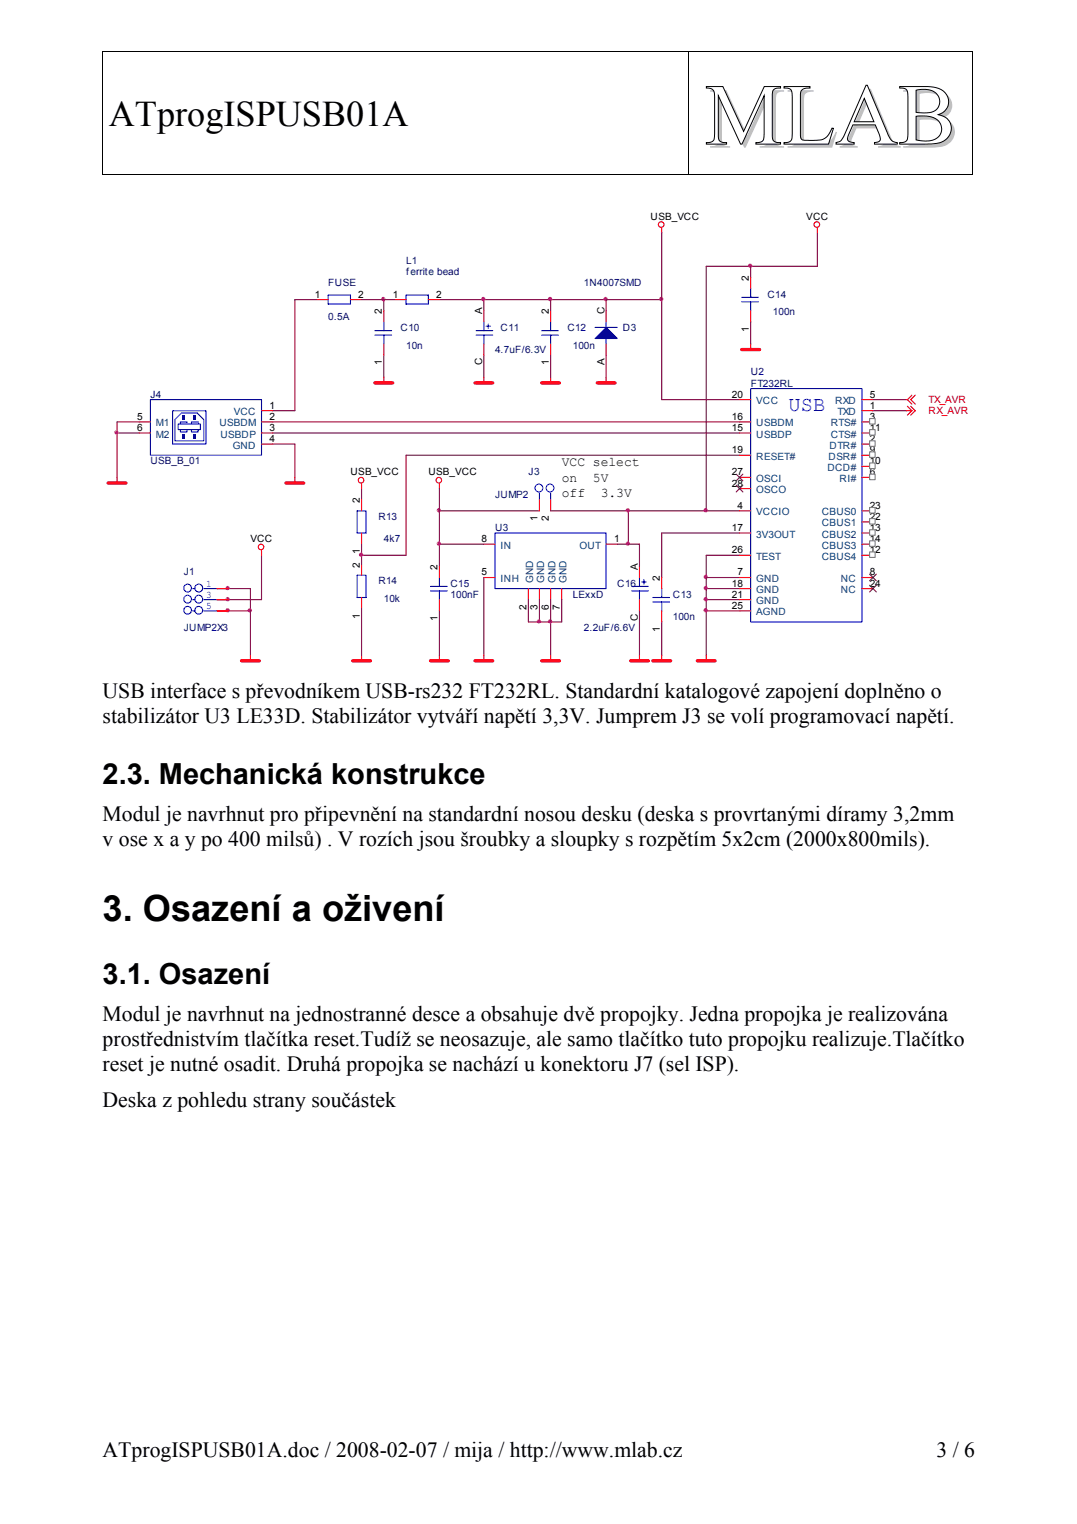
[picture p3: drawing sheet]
<svg xmlns="http://www.w3.org/2000/svg" width="210mm" height="297mm" viewBox="0 0 210 297" stroke-linecap="round" stroke-linejoin="round" font-family="sans-serif">
<g fill="#fff" stroke="#000" stroke-width=".19">
<path d="M137.7 16.9h3.2l4 8.7 4-8.7h3.2v.3a1.17 1.17 0 0 0-1.6 1.2v8.2a1.16 1.16 0 0 0 1.6 1.2v.3h-4.8v-.3a1.2 1.2 0 0 0 1.6-1.4v-7.8l-4.3 9.5h-.3l-4.3-9.5v8a1.02 1.02 0 0 0 1.2 1.2h.4v.3h-3.9v-.3a1.2 1.2 0 0 0 1.6-1.4v-7.6a1.32 1.32 0 0 0-1.6-1.6z" fill-rule="evenodd"/>
<path d="M152.8 16.9h5.1v.3a1.36 1.36 0 0 0-1.9 1.2v8a.77 .77 0 0 0 .8 .9h2a2.77 2.77 0 0 0 3.1-1.8l.3-.5h.2l-.9 3.1h-8.7v-.3a1.32 1.32 0 0 0 1.6-1.7v-7.5a1.2 1.2 0 0 0-1.6-1.4z" fill-rule="evenodd"/>
<path d="M168.8 16.6h.2l4 9.3a2.25 2.25 0 0 0 1.9 1.9v.3h-4.5v-.3a.85 .85 0 0 0 1.2-.9l-1-2.6h-4.4l-.7 1.8a1.01 1.01 0 0 0-.1 1.4l1.1 .3v.3h-3.6v-.3a2.38 2.38 0 0 0 1.9-2zM168.4 19.2l-1.9 4.5h3.8z" fill-rule="evenodd"/>
<path d="M175.3 16.9h5.5a4 4 0 0 1 3.9 2 2.59 2.59 0 0 1-1.8 3.5 2.77 2.77 0 0 1 2.5 2.7 2.77 2.77 0 0 1-2.5 2.8l-1.4 .2h-6.2v-.3a1.19 1.19 0 0 0 1.6-1.3l.1-7.6a1.27 1.27 0 0 0-1.3-1.7h-.4zM178.5 17.6v4.3a5.6 5.6 0 0 0 3.9-.5 2.31 2.31 0 0 0 .5-2.5 2.31 2.31 0 0 0-2.2-1.4l-1.1-.1zM178.5 22.7v4.6a4.6 4.6 0 0 0 4.4-.7 2.39 2.39 0 0 0 .4-2.5 2.39 2.39 0 0 0-2.2-1.4z" fill-rule="evenodd"/>
</g>
<path d="M19.9 10h.2v.2h-.2zM189.4 10h.2v.2h-.2zM189.4 33.9h.2v.2h-.2z" fill="#000"/>
<path d="M19.9 10.1h169.7M20 10.2v23.9M134.3 10.2v23.9M189.5 10.2v23.9M19.9 34h114.3M134.4 34h55" fill="none" stroke="#000" stroke-width=".19"/>
<g fill="none" stroke="#800040" stroke-width=".22">
<path d="M57.5 58.4v21.7h-4.4M70.5 58.4h4.3v2.2M85.6 58.4h43.4M94.3 58.4v2.2M107.3 58.4v2.2M118.1 58.4v2.2M146.3 51.9v2.2M159.3 45.4v6.5h-21.7v47.7M74.8 69.2v4.4M94.3 69.2v4.4M107.3 69.2v4.4M118.1 69.2v4.4"/>
<path d="M129 77.9h15.1M146.3 62.7v4.4M170.1 77.9h6.5M22.8 84.4h4.3M27.1 82.2h-4.3v10.8M53.1 84.4h91M53.1 82.2h91M53.1 86.6h4.4v6.4M70.5 95.2v2.2M105.1 99.6h-19.5v10.8M107.3 99.6h36.8M122.5 99.6v6.5h-2.2"/>
<path d="M144.1 88.7h-65v19.5h-8.6M170.1 80.1h6.5M44.5 114.7h4.3v4.4h-4.3M51 108.2v8.7h-6.5M70.5 106.1v3.9M85.6 119.1v8.6M85.6 106.1h8.7M94.3 112.6v15.1M107.3 116.9v10.8M109.5 116.9v4.3h-2.2M124.6 119.1v8.6M137.6 114.7h6.5"/>
<path d="M137.6 119.1h6.5M144.1 103.9h-15.1v8.7M144.1 108.2h-6.5v4.4h6.5M144.1 116.9h-6.5v10.8M129 121.2v6.5"/>
</g>
<g fill="none" stroke="#f00" stroke-width=".22">
<path d="M61.8 58.4h2.2M68.3 58.4h2.2M77 58.4h2.1M83.5 58.4h2.1M129 44.5v.9M159.3 44.5v.9M74.8 60.6v2.1M74.8 67.1v2.1M74.8 73.6v1M94.3 60.6v2.1M94.3 67.1v2.1M94.3 73.6v1"/>
<path d="M107.3 60.6v2.1M107.3 67.1v2.1M107.3 73.6v1M118.1 60.6v2.1M118.1 67.1v2.1M118.1 73.6v1M146.3 67.1v1M22.8 93v1.1M57.5 93v1.1M70.5 94.4v.8M70.5 97.4v2.2M85.6 94.4v.8"/>
<path d="M105.1 97.4v2.2M107.3 97.4v2.2M42.3 114.7h2.2M42.3 116.9h2.2M42.3 119.1h2.2M70.5 103.9v2.2M70.5 110v2.1M70.5 116.5v2.1M85.6 110.4v2.2M85.6 116.9v2.2M94.3 106.1h2.2M94.3 112.6h2.2"/>
<path d="M103 114.7v2.2M105.1 114.7v2.2M107.3 114.7v2.2M109.5 114.7v2.2M118.1 106.1h2.2M124.6 110.4v2.2M124.6 116.9v2.2M129 112.6v2.1M129 119.1v2.1M70.5 127.7v1.1M85.6 127.7v1.1M94.3 127.7v1.1"/>
<path d="M107.3 127.7v1.1M129 127.7v1.1M137.6 127.7v1.1"/>
<circle cx="128.9" cy="43.8" r=".54"/>
<circle cx="159.2" cy="43.8" r=".54"/>
<circle cx="70.4" cy="93.6" r=".55"/>
<circle cx="85.5" cy="93.6" r=".54"/>
</g>
<g fill="none" stroke="#00f" stroke-width=".22">
<path d="M64 57.5h4.3v1.8h-4.3zM79.1 57.5h4.4v1.8h-4.4zM73.1 65.3h3.2M73.1 64.5h3.2M74.8 62.7v1.8M74.8 65.3v1.8M92.8 65.3h3.2M92.8 64.5h3.2M94.3 62.7v1.8M94.3 65.3v1.8M94.7 63.6h.9M95.2 63.2v.8"/>
<path d="M105.6 65.3h3.2M105.6 64.5h3.2M107.3 62.7v1.8M107.3 65.3v1.8M116 63.8h4.3M118.1 62.7v1.1M118.1 66v1.1M34.7 82.7h4.4v1h-4.4zM37.3 83.7v.5h1.3v-.5M69.6 99.6h1.7v4.3h-1.7zM105.1 96.1v1.3M107.3 96.1v1.3"/>
<path d="M37.5 114.7h.5M37.5 116.9h.5M37.5 119.1h.5M39.7 114.7h2.6M39.7 116.9h2.6M39.7 119.1h2.6M69.6 112.1h1.7v4.4h-1.7zM83.9 114.3h3.3M83.9 115.2h3.3M85.6 112.6v1.7M85.6 115.2v1.7M96.5 103.9h21.6v10.8h-21.6z"/>
<path d="M123.1 114.3h3.3M123.1 115.2h3.3M124.6 112.6v1.7M124.6 115.2v1.7M125.1 113.4h.8M125.5 113v.9M127.2 116.5h3.3M127.2 117.3h3.3M129 114.7v1.8M129 117.3v1.8"/>
<circle cx="105" cy="95.1" r=".76"/>
<circle cx="107.2" cy="95.1" r=".75"/>
<circle cx="36.6" cy="114.6" r=".76"/>
<circle cx="36.6" cy="116.8" r=".75"/>
<circle cx="36.6" cy="118.9" r=".75"/>
<circle cx="38.7" cy="114.6" r=".76"/>
<circle cx="38.7" cy="116.8" r=".76"/>
<circle cx="38.7" cy="118.9" r=".76"/>
</g>
<g fill="#f0f" stroke="#f0f" stroke-width=".22">
<circle cx="44.4" cy="114.6" r=".32"/>
<circle cx="107.2" cy="121.1" r=".32"/>
<circle cx="137.5" cy="99.4" r=".33"/>
<circle cx="48.7" cy="118.9" r=".33"/>
<circle cx="74.7" cy="58.3" r=".32"/>
<circle cx="118" cy="58.3" r=".33"/>
<circle cx="85.5" cy="99.5" r=".32"/>
<circle cx="44.4" cy="116.8" r=".32"/>
<circle cx="44.4" cy="118.9" r=".32"/>
<circle cx="94.2" cy="58.3" r=".33"/>
<circle cx="107.2" cy="58.3" r=".33"/>
<circle cx="137.5" cy="112.4" r=".33"/>
<circle cx="85.5" cy="105.9" r=".32"/>
<circle cx="122.4" cy="105.9" r=".32"/>
<circle cx="137.5" cy="118.9" r=".33"/>
<circle cx="122.4" cy="99.5" r=".32"/>
<circle cx="22.7" cy="84.3" r=".32"/>
<circle cx="70.4" cy="108.1" r=".33"/>
<circle cx="146.2" cy="51.8" r=".32"/>
</g>
<g fill="none" stroke="#f00" stroke-width=".65">
<path d="M73.1 74.6h3.4M92.6 74.6h3.4M105.6 74.6h3.4M116.4 74.6h3.5M144.6 68.1h3.4M21.1 94.1h3.4M55.7 94.1h3.5M68.7 128.8h3.5M83.9 128.8h3.5M92.6 128.8h3.4M105.6 128.8h3.4M127.2 128.8h3.5"/>
<path d="M135.9 128.8h3.5"/>
</g>
<path d="M116 66l2.1-2.2 2.2 2.2z" fill-rule="evenodd" fill="#00f" stroke="#00f" stroke-width=".22"/>
<g fill="#00f">
<path d="M37.8 80.9h.4v.9h-.4z"/>
<path d="M35.6 80.9h.4v.9h-.4z"/>
<path d="M35.6 84.6h.4v.9h-.4z"/>
<path d="M37.8 84.6h.4v.9h-.4z"/>
</g>
<path d="M144.6 58.8h3.2M144.6 58h3.2M146.3 56.2v1.8M146.3 58.8v1.8M29.3 77.9h21.7v10.8h-21.7zM146.3 75.7h21.7v45.5h-21.7zM33.6 80.1h6.5v6.5h-6.5zM35.2 83.7v.5h1.2v-.5M35.2 82.7v-.5h1.2v.5M35.4 80.5h3l1.3 1.3v4.1h-5.6v-4.1zM37.3 82.7v-.5h1.3v.5" fill="none" stroke="#00f" stroke-width=".22"/>
<g fill="none" stroke="#f00" stroke-width=".22">
<path d="M146.3 54.1v2.1M144.1 77.9h2.2M146.3 60.6v2.1M168 77.9h2.1M176.8 79.2l.9 .9M177.5 79.2l.9 .9-.9 .8M27.1 82.2h2.2M27.1 84.4h2.2M51 80.1h2.1M51 82.2h2.1M51 84.4h2.1M51 86.6h2.1"/>
<path d="M144.1 82.2h2.2M144.1 84.4h2.2M144.1 99.6h2.2M144.1 88.7h2.2M144.1 93h2.2M144.1 95.2h2.2M168 80.1h2.1M168 82.2h2.1M168 84.4h2.1M168 86.6h2.1M168 99.6h2.1M168 88.7h2.1"/>
<path d="M168 93h2.1M168 90.9h2.1M176.6 80.1h1.1M177.7 80.1l-.9 .8M144.1 103.9h2.2M144.1 119.1h2.2M144.1 112.6h2.2M144.1 114.7h2.2M144.1 116.9h2.2M144.1 108.2h2.2M168 103.9h2.1M168 112.6h2.1"/>
<path d="M168 114.7h2.1M168 108.2h2.1M168 101.7h2.1M168 106.1h2.1M124.6 127.7v1.1"/>
</g>
<path d="M74.8 58.4h2.2M129 58.4v19.5M85.6 95.2v4.4M48.8 119.1v8.6M70.5 118.6v9.1M103 116.9v4.3M105.1 116.9v4.3M122.5 106.1h2.1v4.3M137.6 112.6v4.3" fill="none" stroke="#800040" stroke-width=".22"/>
<path d="M122.9 128.8h3.5" fill="none" stroke="#f00" stroke-width=".65"/>
<g fill="#f0f" stroke="#f0f" stroke-width=".22">
<circle cx="128.9" cy="58.3" r=".32"/>
<circle cx="137.5" cy="114.6" r=".32"/>
<circle cx="137.5" cy="116.8" r=".33"/>
</g>
<g fill="#fff" stroke="#808080" stroke-width=".22">
<path d="M169.5 103.3h1.1v1h-1.1z" fill-rule="evenodd"/>
<path d="M169.5 101.1h1.1v1.1h-1.1z" fill-rule="evenodd"/>
<path d="M169.5 98.9h1.1v1.1h-1.1z" fill-rule="evenodd"/>
<path d="M169.5 92.4h1.1v1.1h-1.1z" fill-rule="evenodd"/>
<path d="M169.5 90.2h1.1v1.1h-1.1z" fill-rule="evenodd"/>
<path d="M169.5 85.9h1.1v1.1h-1.1z" fill-rule="evenodd"/>
<path d="M169.5 81.6h1.1v1.1h-1.1z" fill-rule="evenodd"/>
<path d="M169.5 83.7h1.1v1.1h-1.1z" fill-rule="evenodd"/>
<path d="M169.5 88.1h1.1v1.1h-1.1z" fill-rule="evenodd"/>
<path d="M169.5 105.4h1.1v1.1h-1.1z" fill-rule="evenodd"/>
<path d="M169.5 107.6h1.1v1h-1.1z" fill-rule="evenodd"/>
</g>
<path d="M143.5 92.4l1.3 1.3M143.5 94.6l1.3 1.3M144.8 92.4l-1.3 1.3M144.8 94.6l-1.3 1.3M169.5 111.9l1.3 1.3M169.5 114.1l1.3 1.3M170.8 111.9l-1.3 1.3M170.8 114.1l-1.3 1.3" fill="none" stroke="#804000" stroke-width=".22"/>
<path d="M57.5 58.4h4.3M129 45.4v13M103 121.2h4.3" fill="none" stroke="#800040" stroke-width=".22"/>
<circle cx="105" cy="121.1" r=".32" fill="#f0f" stroke="#f0f" stroke-width=".22"/>
<g fill="none" stroke="#f00" stroke-width=".22">
<path d="M176.6 77.9h.2M176.8 77.9l.9 .9M177.7 77l-.9 .9M178.4 77l-.9 .9 .9 .9M51 107.4v.8M48.8 127.7v1.1"/>
<circle cx="50.9" cy="106.6" r=".54"/>
</g>
<path d="M47.1 128.8h3.4" fill="none" stroke="#f00" stroke-width=".65"/>
<path d="M20 218.9h107.8v54.4h-107.8z" fill="#fff"/>
<text font-size="16.9" fill="#c0c0c0" x="138.1" y="28.8">MLAB</text>
<g font-size="7">
<text x="21.2" y="24.6">ATprogISPUSB01A</text>
<text x="20" y="179.4">3. Osazení a oživení</text>
</g>
<g font-size="5.7">
<text x="20" y="152.7">2.3. Mechanická konstrukce</text>
<text x="20" y="191.9">3.1. Osazení</text>
</g>
<g font-size="4.2">
<text x="20" y="136">USB interface s převodníkem USB-rs232 FT232RL. Standardní katalogové zapojení doplněno o</text>
<text x="20" y="140.8">stabilizátor U3 LE33D. Stabilizátor vytváří napětí 3,3V. Jumprem J3 se volí programovací napětí.</text>
<text x="20" y="159.9">Modul je navrhnut pro připevnění na standardní nosou desku (deska s provrtanými díramy 3,2mm</text>
<text x="20" y="164.8">v ose x a y po 400 milsů) . V rozích jsou šroubky a sloupky s rozpětím 5x2cm (2000x800mils).</text>
<text x="20" y="199.1">Modul je navrhnut na jednostranné desce a obsahuje dvě propojky. Jedna propojka je realizována</text>
<text x="20" y="204">prostřednistvím tlačítka reset.Tudíž se neosazuje, ale samo tlačítko tuto propojku realizuje.Tlačítko</text>
<text x="20" y="208.8">reset je nutné osadit. Druhá propojka se nachází u konektoru J7 (sel ISP).</text>
<text x="20" y="215.8">Deska z pohledu strany součástek</text>
<text x="20" y="283.9">ATprogISPUSB01A.doc / 2008-02-07 / mija / http://www.mlab.cz</text>
<text x="182.5" y="283.9">3 / 6</text>
</g>
<text font-size="4.1" fill="#00f" x="153.7" y="80.1">USB</text>
<g font-size="2.6">
<text x="109.5" y="90.8">VCC select</text>
<text x="109.5" y="93.9">on</text>
<text x="115.5" y="93.9">5V</text>
<text x="109.5" y="96.9">off</text>
<text x="117.1" y="96.9">3.3V</text>
</g>
<g font-size="1.9">
<text x="126.8" y="42.8">USB_VCC</text>
<text x="157.1" y="42.8">VCC</text>
<text x="61.4" y="58">1</text>
<text x="69.8" y="58">2</text>
<text x="76.6" y="58">1</text>
<text x="85" y="58">2</text>
<text x="145.9" y="54.7" transform="rotate(-90 145.9 54.7)">2</text>
<text x="74.4" y="61.2" transform="rotate(-90 74.4 61.2)">2</text>
<text x="94" y="61.2" transform="rotate(-90 94 61.2)">A</text>
<text x="107" y="61.2" transform="rotate(-90 107 61.2)">2</text>
<text x="117.8" y="61.2" transform="rotate(-90 117.8 61.2)">C</text>
<text x="145.9" y="64.7" transform="rotate(-90 145.9 64.7)">1</text>
<text x="74.4" y="71.2" transform="rotate(-90 74.4 71.2)">1</text>
<text x="94" y="71.2" transform="rotate(-90 94 71.2)">C</text>
<text x="107" y="71.2" transform="rotate(-90 107 71.2)">1</text>
<text x="117.8" y="71.2" transform="rotate(-90 117.8 71.2)">A</text>
<text x="142.6" y="77.5">20</text>
<text x="169.5" y="77.5">5</text>
<text x="26.7" y="81.8">5</text>
<text x="26.7" y="84">6</text>
<text x="52.5" y="79.7">1</text>
<text x="52.5" y="81.8">2</text>
<text x="52.5" y="84">3</text>
<text x="142.6" y="81.8">16</text>
<text x="142.6" y="84">15</text>
<text x="169.5" y="79.7">1</text>
<text x="169.5" y="81.8">3</text>
<text x="169.5" y="84">11</text>
<text x="52.5" y="86.1">4</text>
<text x="142.6" y="88.3">19</text>
<text x="169.5" y="86.1">2</text>
<text x="169.5" y="88.3">9</text>
<text x="68.3" y="92.7">USB_VCC</text>
<text x="83.5" y="92.7">USB_VCC</text>
<text x="142.6" y="92.7">27</text>
<text x="142.6" y="94.8">28</text>
<text x="169.5" y="92.7">6</text>
<text x="169.5" y="90.5">10</text>
<text x="70.1" y="98" transform="rotate(-90 70.1 98)">2</text>
<text x="104.8" y="101.5" transform="rotate(-90 104.8 101.5)">1</text>
<text x="107" y="101.5" transform="rotate(-90 107 101.5)">2</text>
<text x="143.7" y="99.2">4</text>
<text x="169.5" y="101.3">22</text>
<text x="169.5" y="99.2">23</text>
<text x="48.8" y="105.7">VCC</text>
<text x="93.9" y="105.7">8</text>
<text x="119.7" y="105.7">1</text>
<text x="142.6" y="103.5">17</text>
<text x="142.6" y="107.8">26</text>
<text x="169.5" y="103.5">13</text>
<text x="169.5" y="105.7">14</text>
<text x="169.5" y="107.8">12</text>
<text x="70.1" y="110.6" transform="rotate(-90 70.1 110.6)">2</text>
<text x="70.1" y="108" transform="rotate(-90 70.1 108)">1</text>
<text x="85.3" y="111.1" transform="rotate(-90 85.3 111.1)">2</text>
<text x="93.9" y="112.2">5</text>
<text x="124.3" y="111.1" transform="rotate(-90 124.3 111.1)">A</text>
<text x="128.6" y="113.2" transform="rotate(-90 128.6 113.2)">2</text>
<text x="143.7" y="112.2">7</text>
<text x="169.5" y="112.2">8</text>
<text x="102.6" y="118.9" transform="rotate(-90 102.6 118.9)">2</text>
<text x="104.8" y="118.9" transform="rotate(-90 104.8 118.9)">3</text>
<text x="107" y="118.9" transform="rotate(-90 107 118.9)">6</text>
<text x="109.1" y="118.9" transform="rotate(-90 109.1 118.9)">7</text>
<text x="142.6" y="118.7">25</text>
<text x="142.6" y="114.3">18</text>
<text x="142.6" y="116.5">21</text>
<text x="169.5" y="114.3">24</text>
<text x="70.1" y="120.6" transform="rotate(-90 70.1 120.6)">1</text>
<text x="85.3" y="121" transform="rotate(-90 85.3 121)">1</text>
<text x="124.3" y="121" transform="rotate(-90 124.3 121)">C</text>
<text x="128.6" y="123.2" transform="rotate(-90 128.6 123.2)">1</text>
</g>
<g font-size="1.9" fill="#000080">
<text x="79.1" y="51.5">L1</text>
<text x="79.1" y="53.7">ferrite bead</text>
<text x="64" y="55.8">FUSE</text>
<text x="113.8" y="55.8">1N4007SMD</text>
<text x="149.6" y="58">C14</text>
<text x="64" y="62.3">0.5A</text>
<text x="78.1" y="64.5">C10</text>
<text x="97.6" y="64.5">C11</text>
<text x="110.6" y="64.5">C12</text>
<text x="121.4" y="64.5">D3</text>
<text x="150.6" y="61.5">100n</text>
<text x="79.1" y="68">10n</text>
<text x="96.5" y="68.8">4.7uF/6.3V</text>
<text x="111.7" y="68">100n</text>
<text x="29.3" y="77.5">J4</text>
<text x="146.3" y="73.2">U2</text>
<text x="146.3" y="75.3">FT232RL</text>
<text x="29.3" y="90.5">USB_B_01</text>
<text x="103" y="92.7">J3</text>
<text x="73.7" y="101.3">R13</text>
<text x="96.5" y="97">JUMP2</text>
<text x="74.8" y="105.7">4k7</text>
<text x="96.5" y="103.5">U3</text>
<text x="35.8" y="112.2">J1</text>
<text x="73.7" y="113.9">R14</text>
<text x="74.8" y="117.4">10k</text>
<text x="87.8" y="114.3">C15</text>
<text x="87.8" y="116.5">100nF</text>
<text x="111.7" y="116.5">LExxD</text>
<text x="120.3" y="114.3">C16</text>
<text x="131.1" y="116.5">C13</text>
<text x="35.8" y="123">JUMP2X3</text>
<text x="113.8" y="123">2.2uF/6.6V</text>
<text x="131.1" y="120.8">100n</text>
</g>
<g font-size="1.9" fill="#004080">
<text x="30.4" y="83.1">M1</text>
<text x="42.8" y="83.1">USBDM</text>
<text x="45.6" y="81">VCC</text>
<text x="147.4" y="78.8">VCC</text>
<text x="147.4" y="83.1">USBDM</text>
<text x="161.9" y="83.1">RTS#</text>
<text x="162.8" y="78.8">RXD</text>
<text x="163.2" y="81">TXD</text>
<text x="30.4" y="85.3">M2</text>
<text x="43" y="85.3">USBDP</text>
<text x="45.4" y="87.5">GND</text>
<text x="147.4" y="85.3">USBDP</text>
<text x="147.4" y="89.6">RESET#</text>
<text x="161.5" y="89.6">DSR#</text>
<text x="161.7" y="87.5">DTR#</text>
<text x="161.9" y="85.3">CTS#</text>
<text x="147.4" y="94">OSCI</text>
<text x="161.3" y="91.8">DCD#</text>
<text x="163.6" y="94">RI#</text>
<text x="147.4" y="100.5">VCCIO</text>
<text x="147.4" y="96.1">OSCO</text>
<text x="160.2" y="100.5">CBUS0</text>
<text x="97.6" y="107">IN</text>
<text x="112.9" y="107">OUT</text>
<text x="147.4" y="104.8">3V3OUT</text>
<text x="160.2" y="104.8">CBUS2</text>
<text x="160.2" y="102.6">CBUS1</text>
<text x="160.2" y="107">CBUS3</text>
<text x="97.6" y="113.5">INH</text>
<text x="103.9" y="113.6" transform="rotate(-90 103.9 113.6)">GND</text>
<text x="106.1" y="113.6" transform="rotate(-90 106.1 113.6)">GND</text>
<text x="108.2" y="113.6" transform="rotate(-90 108.2 113.6)">GND</text>
<text x="110.4" y="113.6" transform="rotate(-90 110.4 113.6)">GND</text>
<text x="147.4" y="113.5">GND</text>
<text x="147.4" y="109.1">TEST</text>
<text x="160.2" y="109.1">CBUS4</text>
<text x="163.9" y="113.5">NC</text>
<text x="147.4" y="120">AGND</text>
<text x="147.4" y="115.6">GND</text>
<text x="147.4" y="117.8">GND</text>
<text x="163.9" y="115.6">NC</text>
</g>
<g font-size="1.9" fill="#f00">
<text x="181" y="80.8">RX_AVR</text>
<text x="181" y="78.6">TX_AVR</text>
</g>
<g font-size="1.9" fill="#00f">
<text x="40.2" y="114.3">1</text>
<text x="40.2" y="116.5">3</text>
<text x="40.2" y="118.7">5</text>
</g>
</svg>
